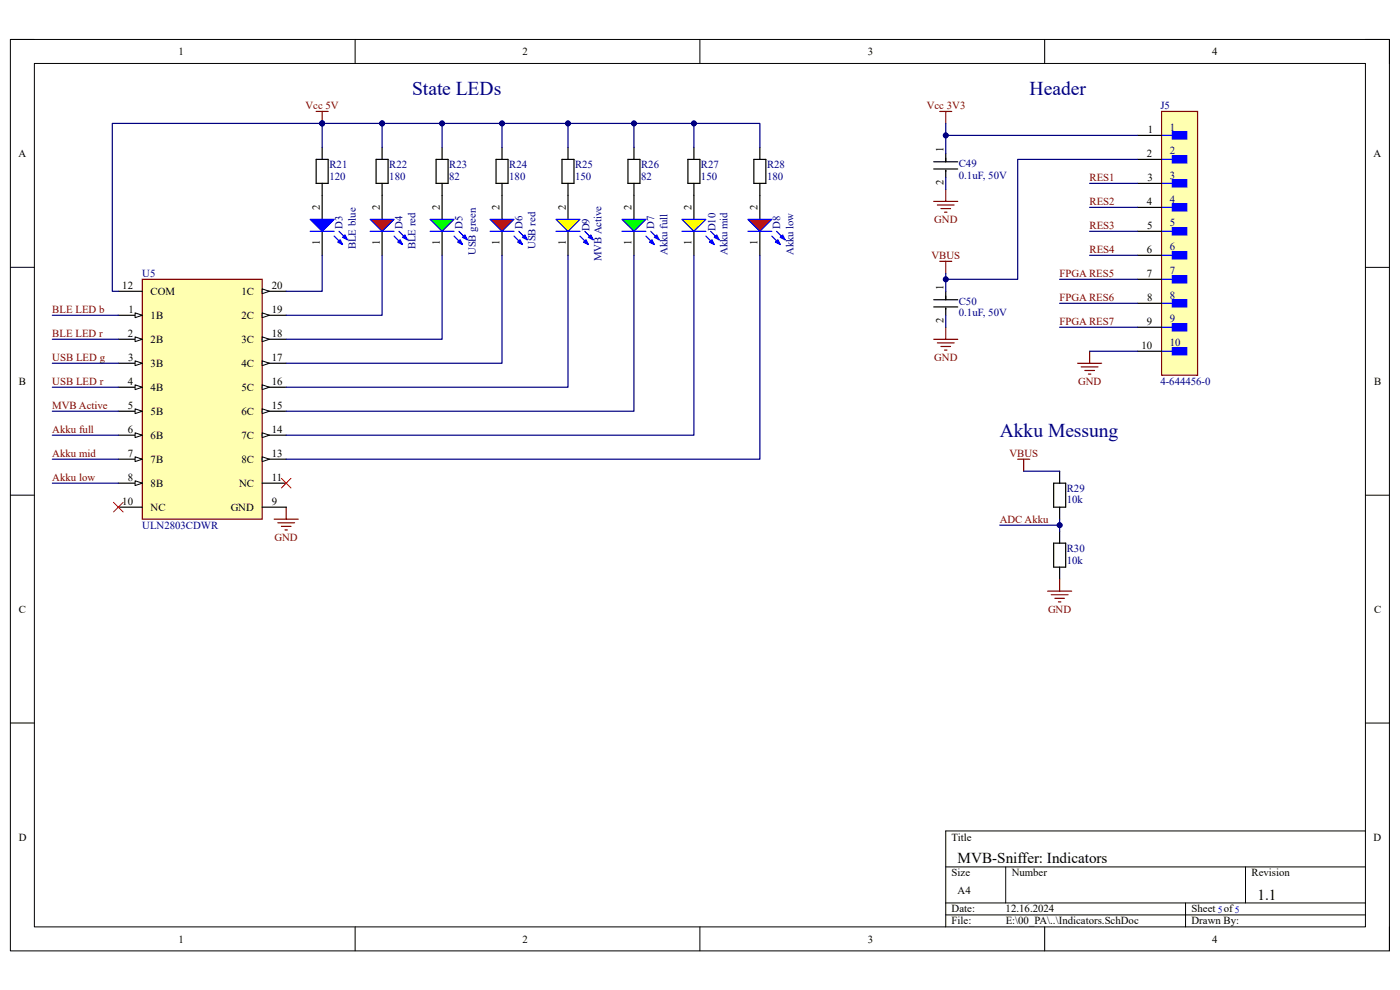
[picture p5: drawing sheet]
<svg xmlns="http://www.w3.org/2000/svg" width="297mm" height="210mm" viewBox="0 0 297 210" stroke-linecap="round" stroke-linejoin="round" font-family="sans-serif">
<path d="M2.2 8.4h292.6v193.3h-292.6z" fill="none" stroke="#000" stroke-width=".21"/>
<path d="M7.3 13.5h282.4v183.1h-282.4z" fill-rule="evenodd" fill="#fff"/>
<g fill="none" stroke="#000" stroke-width=".21">
<path d="M2.2 8.4h5.1M7.3 13.5h282.4v183.1h-282.4zM75.3 8.4v5.1M148.5 8.4v5.1M221.6 8.4v5.1M289.7 8.4h5.1v5.1M2.2 56.7h5.1M289.7 56.7h5.1M2.2 105h5.1M289.7 105.1h5.1M2.2 153.4h5.1M289.7 153.4h5.1"/>
<path d="M289.7 176.3h-89.1v20.3M75.3 196.6v5.1M148.5 196.6v5.1M200.6 183.9h89.1M200.6 191.5h89.1M200.6 194.1h89.1M213.4 183.9v7.6M221.6 196.6v5.1M251.5 191.5v5.1M264.2 183.9v7.6M294.8 196.6v5.1"/>
</g>
<path d="M67.1 23.6h2.5M68.3 23.6v2.6M58.2 110.1h5.1M58.9 110.9h3.6M59.7 111.7h2M60.5 112.4h.5M60.7 107.6v2.5" fill="none" stroke="#800000" stroke-width=".25"/>
<circle cx="68.3" cy="26.2" r=".51" fill="#000080"/>
<circle cx="68.3" cy="26.2" r=".51" fill="none" stroke="#000080" stroke-width=".21"/>
<g fill="none" stroke="#000" stroke-width=".25">
<path d="M67.1 33.8h2.5v5.1h-2.5zM68.3 31.3v2.5M68.3 38.9v7.6M79.8 33.8h2.5v5.1h-2.5zM81.1 31.3v2.5M81.1 38.9v2.5M92.5 33.8h2.6v5.1h-2.6zM93.8 31.3v2.5M93.8 38.9v2.5M105.2 33.8h2.6v5.1h-2.6zM106.5 31.3v2.5M106.5 38.9v2.5"/>
<path d="M68.3 49.1v5.1"/>
</g>
<path d="M65.8 46.5h5.1l-2.6 2.6z" fill="#00f"/>
<path d="M65.8 46.5h5.1l-2.6 2.6zM70.9 50.1l1.8 1.8M71.9 49.1l1.8 1.8" fill="none" stroke="#00f" stroke-width=".25"/>
<path d="M72.2 50.9l.5 1-1-.5z" fill="#00f"/>
<path d="M72.2 50.9l.5 1-1-.5z" fill="none" stroke="#00f" stroke-width=".25"/>
<path d="M72.7 50.3l.5-.5 .5 1.1z" fill="#00f"/>
<path d="M65.8 49.1h5.1M72.7 50.3l.5-.5 .5 1.1z" fill="none" stroke="#00f" stroke-width=".25"/>
<path d="M93.8 41.4v5.1M93.8 49.1v5.1" fill="none" stroke="#000" stroke-width=".25"/>
<path d="M91.2 46.5h5.1l-2.5 2.6z" fill="#0f0"/>
<path d="M91.2 46.5h5.1l-2.5 2.6zM96.3 50.1l1.8 1.8M97.4 49.1l1.7 1.8" fill="none" stroke="#00f" stroke-width=".25"/>
<path d="M97.6 50.9l.5 1-1-.5z" fill="#00f"/>
<path d="M97.6 50.9l.5 1-1-.5z" fill="none" stroke="#00f" stroke-width=".25"/>
<path d="M98.6 49.8l.5 1.1-1-.5z" fill="#00f"/>
<path d="M91.2 49.1h5.1M98.6 49.8l.5 1.1-1-.5z" fill="none" stroke="#00f" stroke-width=".25"/>
<path d="M81.1 41.4v5.1M81.1 49.1v5.1" fill="none" stroke="#000" stroke-width=".25"/>
<path d="M78.5 46.5h5.1l-2.5 2.6z" fill="#f00"/>
<path d="M78.5 46.5h5.1l-2.5 2.6zM83.6 50.1l1.8 1.8M84.6 49.1l1.8 1.8" fill="none" stroke="#00f" stroke-width=".25"/>
<path d="M84.9 50.9l.5 1-1-.5z" fill="#00f"/>
<path d="M84.9 50.9l.5 1-1-.5z" fill="none" stroke="#00f" stroke-width=".25"/>
<path d="M85.4 50.3l.5-.5 .5 1.1z" fill="#00f"/>
<path d="M78.5 49.1h5.1M85.4 50.4l.5-.6 .5 1.1z" fill="none" stroke="#00f" stroke-width=".25"/>
<path d="M106.5 41.4v5.1M106.5 49.1v5.1" fill="none" stroke="#000" stroke-width=".25"/>
<path d="M104 46.5h5.1l-2.6 2.6z" fill="#f00"/>
<path d="M104 46.5h5.1l-2.6 2.6zM109.1 50.1l1.7 1.8M110.1 49.1l1.7 1.8" fill="none" stroke="#00f" stroke-width=".25"/>
<path d="M109.8 51.4l.5-.5 .5 1z" fill="#00f"/>
<path d="M109.8 51.4l.5-.5 .5 1z" fill="none" stroke="#00f" stroke-width=".25"/>
<path d="M110.8 50.4l.5-.6 .5 1.1z" fill="#00f"/>
<path d="M104 49.1h5.1M110.8 50.4l.5-.6 .5 1.1z" fill="none" stroke="#00f" stroke-width=".25"/>
<path d="M30.2 59.3h25.4v50.8h-25.4z" fill-rule="evenodd" fill="#ffffb0"/>
<path d="M30.2 59.3h25.4v50.8h-25.4z" fill="none" stroke="#800000" stroke-width=".25"/>
<path d="M25.1 66.9h5.1" fill="none" stroke="#000" stroke-width=".25"/>
<path d="M28.7 66.4l1.5 .5-1.5 .5z" fill="#f8fcff"/>
<path d="M28.7 66.4l1.5 .5-1.5 .5z" fill="none" stroke="#000" stroke-width=".21"/>
<path d="M55.6 61.8h5.1" fill="none" stroke="#000" stroke-width=".25"/>
<path d="M55.6 61.3l1.6 .5-1.6 .5z" fill="#f8fcff"/>
<path d="M55.6 61.3l1.6 .5-1.6 .5z" fill="none" stroke="#000" stroke-width=".21"/>
<path d="M25.1 72h5.1" fill="none" stroke="#000" stroke-width=".25"/>
<path d="M28.7 71.5l1.5 .5-1.5 .5z" fill="#f8fcff"/>
<path d="M28.7 71.5l1.5 .5-1.5 .5z" fill="none" stroke="#000" stroke-width=".21"/>
<path d="M55.6 66.9h5.1" fill="none" stroke="#000" stroke-width=".25"/>
<path d="M55.6 66.4l1.6 .5-1.6 .5z" fill="#f8fcff"/>
<path d="M55.6 66.4l1.6 .5-1.6 .5z" fill="none" stroke="#000" stroke-width=".21"/>
<path d="M25.1 77.1h5.1" fill="none" stroke="#000" stroke-width=".25"/>
<path d="M28.7 76.6l1.5 .5-1.5 .5z" fill="#f8fcff"/>
<path d="M28.7 76.6l1.5 .5-1.5 .5z" fill="none" stroke="#000" stroke-width=".21"/>
<path d="M55.6 72h5.1" fill="none" stroke="#000" stroke-width=".25"/>
<path d="M55.6 71.5l1.6 .5-1.6 .5z" fill="#f8fcff"/>
<path d="M55.6 71.5l1.6 .5-1.6 .5z" fill="none" stroke="#000" stroke-width=".21"/>
<path d="M25.1 82.1h5.1" fill="none" stroke="#000" stroke-width=".25"/>
<path d="M28.7 81.6l1.5 .5-1.5 .6z" fill="#f8fcff"/>
<path d="M28.7 81.6l1.5 .5-1.5 .6z" fill="none" stroke="#000" stroke-width=".21"/>
<path d="M55.6 77.1h5.1" fill="none" stroke="#000" stroke-width=".25"/>
<path d="M55.6 76.6l1.6 .5-1.6 .5z" fill="#f8fcff"/>
<path d="M55.6 76.6l1.6 .5-1.6 .5z" fill="none" stroke="#000" stroke-width=".21"/>
<path d="M25.1 87.2h5.1" fill="none" stroke="#000" stroke-width=".25"/>
<path d="M28.7 86.7l1.5 .5-1.5 .5z" fill="#f8fcff"/>
<path d="M28.7 86.7l1.5 .5-1.5 .5z" fill="none" stroke="#000" stroke-width=".21"/>
<path d="M55.6 82.1h5.1" fill="none" stroke="#000" stroke-width=".25"/>
<path d="M55.6 81.6l1.6 .5-1.6 .6z" fill="#f8fcff"/>
<path d="M55.6 81.6l1.6 .5-1.6 .6z" fill="none" stroke="#000" stroke-width=".21"/>
<path d="M25.1 92.3h5.1" fill="none" stroke="#000" stroke-width=".25"/>
<path d="M28.7 91.8l1.5 .5-1.5 .5z" fill="#f8fcff"/>
<path d="M28.7 91.8l1.5 .5-1.5 .5z" fill="none" stroke="#000" stroke-width=".21"/>
<path d="M55.6 87.2h5.1" fill="none" stroke="#000" stroke-width=".25"/>
<path d="M55.6 86.7l1.6 .5-1.6 .5z" fill="#f8fcff"/>
<path d="M55.6 86.7l1.6 .5-1.6 .5z" fill="none" stroke="#000" stroke-width=".21"/>
<path d="M25.1 97.4h5.1" fill="none" stroke="#000" stroke-width=".25"/>
<path d="M28.7 96.9l1.5 .5-1.5 .5z" fill="#f8fcff"/>
<path d="M28.7 96.9l1.5 .5-1.5 .5z" fill="none" stroke="#000" stroke-width=".21"/>
<path d="M55.6 92.3h5.1" fill="none" stroke="#000" stroke-width=".25"/>
<path d="M55.6 91.8l1.6 .5-1.6 .5z" fill="#f8fcff"/>
<path d="M55.6 91.8l1.6 .5-1.6 .5z" fill="none" stroke="#000" stroke-width=".21"/>
<path d="M25.1 102.5h5.1" fill="none" stroke="#000" stroke-width=".25"/>
<path d="M28.7 102l1.5 .5-1.5 .5z" fill="#f8fcff"/>
<path d="M28.7 102l1.5 .5-1.5 .5z" fill="none" stroke="#000" stroke-width=".21"/>
<path d="M55.6 97.4h5.1" fill="none" stroke="#000" stroke-width=".25"/>
<path d="M55.6 96.9l1.6 .5-1.6 .5z" fill="#f8fcff"/>
<path d="M55.6 96.9l1.6 .5-1.6 .5z" fill="none" stroke="#000" stroke-width=".21"/>
<path d="M119.2 33.8h2.6v5.1h-2.6zM120.5 31.3v2.5M120.5 38.9v7.6M120.5 49.1v5.1M25.1 61.8h5.1M25.1 107.6h5.1M55.6 107.6h5.1M55.6 102.5h5.1" fill="none" stroke="#000" stroke-width=".25"/>
<path d="M24.1 106.6l2 2M26.1 106.6l-2 2M59.7 101.5l2 2M61.7 101.5l-2 2" fill="none" stroke="#f00" stroke-width=".21"/>
<path d="M118 46.5h5l-2.5 2.6z" fill="#ff0"/>
<path d="M118 46.5h5l-2.5 2.6zM123 50.1l1.8 1.8M124.1 49.1l1.7 1.8" fill="none" stroke="#00f" stroke-width=".25"/>
<path d="M123.8 51.4l.5-.5 .5 1z" fill="#00f"/>
<path d="M123.8 51.4l.5-.5 .5 1z" fill="none" stroke="#00f" stroke-width=".25"/>
<path d="M124.8 50.4l.5-.6 .5 1.1z" fill="#00f"/>
<path d="M118 49.1h5M124.8 50.4l.5-.6 .5 1.1z" fill="none" stroke="#00f" stroke-width=".25"/>
<path d="M133.2 33.8h2.6v5.1h-2.6zM134.5 31.3v2.5M134.5 38.9v7.6M134.5 49.1v5.1" fill="none" stroke="#000" stroke-width=".25"/>
<path d="M131.9 46.5h5.1l-2.5 2.6z" fill="#0f0"/>
<path d="M131.9 46.5h5.1l-2.5 2.6zM137 50.1l1.8 1.8M138.1 49.1l1.7 1.8" fill="none" stroke="#00f" stroke-width=".25"/>
<path d="M138.3 50.9l.5 1-1-.5z" fill="#00f"/>
<path d="M138.3 50.9l.5 1-1-.5z" fill="none" stroke="#00f" stroke-width=".25"/>
<path d="M138.8 50.4l.5-.6 .5 1.1z" fill="#00f"/>
<path d="M131.9 49.1h5.1M138.8 50.4l.5-.6 .5 1.1z" fill="none" stroke="#00f" stroke-width=".25"/>
<path d="M145.9 33.8h2.6v5.1h-2.6zM147.2 31.3v2.5M147.2 38.9v7.6M147.2 49.1v5.1" fill="none" stroke="#000" stroke-width=".25"/>
<path d="M144.7 46.5h5.1l-2.6 2.6z" fill="#ff0"/>
<path d="M144.7 46.5h5.1l-2.6 2.6zM149.8 50.1l1.7 1.8M150.8 49.1l1.8 1.8" fill="none" stroke="#00f" stroke-width=".25"/>
<path d="M150.5 51.4l.5-.5 .5 1z" fill="#00f"/>
<path d="M150.5 51.4l.5-.5 .5 1z" fill="none" stroke="#00f" stroke-width=".25"/>
<path d="M152 49.8l.6 1.1-1.1-.5z" fill="#00f"/>
<path d="M144.7 49.1h5.1M152 49.8l.6 1.1-1.1-.5z" fill="none" stroke="#00f" stroke-width=".25"/>
<path d="M159.9 33.8h2.6v5.1h-2.6zM161.2 31.3v2.5M161.2 38.9v7.6M161.2 49.1v5.1" fill="none" stroke="#000" stroke-width=".25"/>
<path d="M158.7 46.5h5l-2.5 2.6z" fill="#f00"/>
<path d="M158.7 46.5h5l-2.5 2.6zM163.7 50.1l1.8 1.8M164.8 49.1l1.7 1.8" fill="none" stroke="#00f" stroke-width=".25"/>
<path d="M165 50.9l.5 1-1-.5z" fill="#00f"/>
<path d="M165 50.9l.5 1-1-.5z" fill="none" stroke="#00f" stroke-width=".25"/>
<path d="M166 49.8l.5 1.1-1-.5z" fill="#00f"/>
<path d="M158.7 49.1h5M166 49.8l.5 1.1-1-.5z" fill="none" stroke="#00f" stroke-width=".25"/>
<g fill="none" stroke="#800000" stroke-width=".25">
<path d="M199.4 23.6h2.5M200.6 23.6v2.6M198.1 42.7h5.1M198.9 43.5h3.5M199.4 55.4h2.5M199.6 44.2h2.1M200.4 45h.5M200.6 40.2v2.5M200.6 55.4v2.6M198.1 72h5.1M198.9 72.7h3.5M199.6 73.5h2.1"/>
<path d="M200.4 74.3h.5M200.6 69.4v2.6M228.6 77.1h5.1M229.4 77.8h3.5M230.1 78.6h2.1M230.9 79.4h.5M231.2 74.5v2.6"/>
</g>
<path d="M198.1 34.3h5.1M198.1 35.8h5.1M200.6 32.5v1.8M200.6 36.1v1.5M198.1 63.6h5.1M198.1 65.1h5.1M200.6 61.8v1.8M200.6 65.4v1.5" fill="none" stroke="#000" stroke-width=".25"/>
<path d="M246.4 23.6h7.7v56h-7.7z" fill-rule="evenodd" fill="#ffffb0"/>
<path d="M246.4 23.6h7.7v56h-7.7z" fill="none" stroke="#800000" stroke-width=".25"/>
<path d="M248.7 28h3.1v1.5h-3.1z" fill-rule="evenodd" fill="#00f"/>
<path d="M246.4 28.7h3.1M248.7 28h3.1v1.5h-3.1z" fill="none" stroke="#00f" stroke-width=".25"/>
<path d="M248.7 33.1h3.1v1.5h-3.1z" fill-rule="evenodd" fill="#00f"/>
<path d="M246.4 33.8h3.1M248.7 33.1h3.1v1.5h-3.1z" fill="none" stroke="#00f" stroke-width=".25"/>
<path d="M248.7 38.1h3.1v1.6h-3.1z" fill-rule="evenodd" fill="#00f"/>
<path d="M246.4 38.9h3.1M248.7 38.1h3.1v1.6h-3.1z" fill="none" stroke="#00f" stroke-width=".25"/>
<path d="M248.7 43.2h3.1v1.6h-3.1z" fill-rule="evenodd" fill="#00f"/>
<path d="M246.4 44h3.1M248.7 43.2h3.1v1.6h-3.1z" fill="none" stroke="#00f" stroke-width=".25"/>
<path d="M248.7 48.3h3.1v1.5h-3.1z" fill-rule="evenodd" fill="#00f"/>
<path d="M246.4 49.1h3.1M248.7 48.3h3.1v1.5h-3.1z" fill="none" stroke="#00f" stroke-width=".25"/>
<path d="M248.7 53.4h3.1v1.5h-3.1z" fill-rule="evenodd" fill="#00f"/>
<path d="M246.4 54.2h3.1M248.7 53.4h3.1v1.5h-3.1z" fill="none" stroke="#00f" stroke-width=".25"/>
<path d="M248.7 58.5h3.1v1.5h-3.1z" fill-rule="evenodd" fill="#00f"/>
<path d="M246.4 59.3h3.1M248.7 58.5h3.1v1.5h-3.1z" fill="none" stroke="#00f" stroke-width=".25"/>
<path d="M248.7 63.6h3.1v1.5h-3.1z" fill-rule="evenodd" fill="#00f"/>
<path d="M246.4 64.3h3.1M248.7 63.6h3.1v1.5h-3.1z" fill="none" stroke="#00f" stroke-width=".25"/>
<path d="M248.7 68.7h3.1v1.5h-3.1z" fill-rule="evenodd" fill="#00f"/>
<path d="M246.4 69.4h3.1M248.7 68.7h3.1v1.5h-3.1z" fill="none" stroke="#00f" stroke-width=".25"/>
<path d="M248.7 73.8h3.1v1.5h-3.1z" fill-rule="evenodd" fill="#00f"/>
<path d="M246.4 74.5h3.1M248.7 73.8h3.1v1.5h-3.1z" fill="none" stroke="#00f" stroke-width=".25"/>
<g fill="none" stroke="#000" stroke-width=".25">
<path d="M241.3 28.7h5.1M241.3 33.8h5.1M241.3 38.9h5.1M241.3 44h5.1M241.3 49.1h5.1M241.3 54.2h5.1M241.3 59.3h5.1M241.3 64.3h5.1M241.3 69.4h5.1M241.3 74.5h5.1M224.8 100v2.5M223.5 102.5h2.6v5.1h-2.6z"/>
<path d="M223.5 115.2h2.6v5.1h-2.6zM224.8 107.6v2.5M224.8 112.7v2.5M224.8 120.3v2.6"/>
</g>
<path d="M215.9 97.4h2.6M217.2 97.4v2.6M222.3 125.4h5.1M223 126.2h3.6M223.8 126.9h2M224.5 127.7h.6M224.8 122.9v2.5" fill="none" stroke="#800000" stroke-width=".25"/>
<path d="M68.3 26.2h12.8" fill="none" stroke="#000080" stroke-width=".25"/>
<circle cx="68.3" cy="26.2" r=".51" fill="#000080"/>
<circle cx="68.3" cy="26.2" r=".51" fill="none" stroke="#000080" stroke-width=".21"/>
<circle cx="81.1" cy="26.2" r=".51" fill="#000080"/>
<circle cx="81.1" cy="26.2" r=".51" fill="none" stroke="#000080" stroke-width=".21"/>
<path d="M68.3 26.2v5.1M68.3 54.2v7.6h-7.6M81.1 54.2v12.7h-20.4" fill="none" stroke="#000080" stroke-width=".25"/>
<circle cx="68.3" cy="26.2" r=".51" fill="#000080"/>
<circle cx="68.3" cy="26.2" r=".51" fill="none" stroke="#000080" stroke-width=".21"/>
<path d="M81.1 26.2v5.1" fill="none" stroke="#000080" stroke-width=".25"/>
<circle cx="81.1" cy="26.2" r=".51" fill="#000080"/>
<circle cx="81.1" cy="26.2" r=".51" fill="none" stroke="#000080" stroke-width=".21"/>
<path d="M68.3 26.2h-44.5v35.6h1.3M11.1 66.9h14M11.1 72h14M11.1 77.1h14M11.1 87.2h14" fill="none" stroke="#000080" stroke-width=".25"/>
<circle cx="68.3" cy="26.2" r=".51" fill="#000080"/>
<circle cx="68.3" cy="26.2" r=".51" fill="none" stroke="#000080" stroke-width=".21"/>
<path d="M93.8 26.2v5.1M11.1 82.1h14" fill="none" stroke="#000080" stroke-width=".25"/>
<circle cx="93.8" cy="26.2" r=".51" fill="#000080"/>
<circle cx="93.8" cy="26.2" r=".51" fill="none" stroke="#000080" stroke-width=".21"/>
<path d="M106.5 26.2v5.1" fill="none" stroke="#000080" stroke-width=".25"/>
<circle cx="106.5" cy="26.2" r=".51" fill="#000080"/>
<circle cx="106.5" cy="26.2" r=".51" fill="none" stroke="#000080" stroke-width=".21"/>
<path d="M81.1 26.2h39.4v5.1M93.8 54.2v17.8h-33.1" fill="none" stroke="#000080" stroke-width=".25"/>
<circle cx="120.5" cy="26.2" r=".51" fill="#000080"/>
<circle cx="120.5" cy="26.2" r=".51" fill="none" stroke="#000080" stroke-width=".21"/>
<circle cx="106.5" cy="26.2" r=".51" fill="#000080"/>
<circle cx="106.5" cy="26.2" r=".51" fill="none" stroke="#000080" stroke-width=".21"/>
<circle cx="93.8" cy="26.2" r=".51" fill="#000080"/>
<circle cx="93.8" cy="26.2" r=".51" fill="none" stroke="#000080" stroke-width=".21"/>
<circle cx="81.1" cy="26.2" r=".51" fill="#000080"/>
<circle cx="81.1" cy="26.2" r=".51" fill="none" stroke="#000080" stroke-width=".21"/>
<path d="M120.5 26.2h14v5.1M106.5 54.2v22.9h-45.8M120.5 54.2v27.9h-59.8M134.5 54.2v33h-73.8M147.2 54.2v38.1h-86.5" fill="none" stroke="#000080" stroke-width=".25"/>
<circle cx="120.5" cy="26.2" r=".51" fill="#000080"/>
<circle cx="120.5" cy="26.2" r=".51" fill="none" stroke="#000080" stroke-width=".21"/>
<circle cx="134.5" cy="26.2" r=".51" fill="#000080"/>
<circle cx="134.5" cy="26.2" r=".51" fill="none" stroke="#000080" stroke-width=".21"/>
<path d="M134.5 26.2h12.7v5.1" fill="none" stroke="#000080" stroke-width=".25"/>
<circle cx="134.5" cy="26.2" r=".51" fill="#000080"/>
<circle cx="134.5" cy="26.2" r=".51" fill="none" stroke="#000080" stroke-width=".21"/>
<circle cx="147.2" cy="26.2" r=".51" fill="#000080"/>
<circle cx="147.2" cy="26.2" r=".51" fill="none" stroke="#000080" stroke-width=".21"/>
<path d="M147.2 26.2h14v5.1" fill="none" stroke="#000080" stroke-width=".25"/>
<circle cx="147.2" cy="26.2" r=".51" fill="#000080"/>
<circle cx="147.2" cy="26.2" r=".51" fill="none" stroke="#000080" stroke-width=".21"/>
<path d="M200.6 26.2v2.5M200.6 37.6v2.6M161.2 54.2v43.2h-100.5M11.1 92.3h14M11.1 97.4h14M11.1 102.5h14" fill="none" stroke="#000080" stroke-width=".25"/>
<circle cx="200.6" cy="28.7" r=".51" fill="#000080"/>
<circle cx="200.6" cy="28.7" r=".51" fill="none" stroke="#000080" stroke-width=".21"/>
<path d="M241.3 28.7h-40.7v3.8M200.6 66.9v2.5" fill="none" stroke="#000080" stroke-width=".25"/>
<circle cx="200.6" cy="28.7" r=".51" fill="#000080"/>
<circle cx="200.6" cy="28.7" r=".51" fill="none" stroke="#000080" stroke-width=".21"/>
<path d="M231.2 38.9h10.1M200.6 58v3.8M224.8 59.3h16.5M231.2 44h10.1M231.2 49.1h10.1M231.2 54.2h10.1" fill="none" stroke="#000080" stroke-width=".25"/>
<circle cx="200.6" cy="59.3" r=".51" fill="#000080"/>
<circle cx="200.6" cy="59.3" r=".51" fill="none" stroke="#000080" stroke-width=".21"/>
<path d="M241.3 33.8h-25.4v25.5h-15.3M224.8 64.3h16.5M231.2 74.5h10.1" fill="none" stroke="#000080" stroke-width=".25"/>
<circle cx="200.6" cy="59.3" r=".51" fill="#000080"/>
<circle cx="200.6" cy="59.3" r=".51" fill="none" stroke="#000080" stroke-width=".21"/>
<path d="M217.2 100h7.6M224.8 110.1v2.6" fill="none" stroke="#000080" stroke-width=".25"/>
<circle cx="224.8" cy="111.4" r=".51" fill="#000080"/>
<circle cx="224.8" cy="111.4" r=".51" fill="none" stroke="#000080" stroke-width=".21"/>
<path d="M212.1 111.4h12.7" fill="none" stroke="#000080" stroke-width=".25"/>
<circle cx="224.8" cy="111.4" r=".51" fill="#000080"/>
<circle cx="224.8" cy="111.4" r=".51" fill="none" stroke="#000080" stroke-width=".21"/>
<path d="M224.8 69.4h16.5" fill="none" stroke="#000080" stroke-width=".25"/>
<g font-size="4.1" fill="#000080">
<text x="87.4" y="20.2">State LEDs</text>
<text x="218.4" y="20.2">Header</text>
<text x="212.1" y="92.7">Akku Messung</text>
</g>
<g font-size="3.2">
<text x="203.2" y="183.2">MVB-Sniffer: Indicators</text>
<text x="266.8" y="190.8">1.1</text>
</g>
<g font-size="2.3">
<text x="37.9" y="11.7">1</text>
<text x="110.9" y="11.7">2</text>
<text x="184.1" y="11.7">3</text>
<text x="257.1" y="11.7">4</text>
<text x="243.5" y="28.2">1</text>
<text x="3.9" y="33.3">A</text>
<text x="200.2" y="32.3" transform="rotate(-90 200.2 32.3)">1</text>
<text x="243.3" y="33.3">2</text>
<text x="291.4" y="33.3">A</text>
<text x="200.2" y="39.2" transform="rotate(-90 200.2 39.2)">2</text>
<text x="243.4" y="38.4">3</text>
<text x="67.9" y="44.5" transform="rotate(-90 67.9 44.5)">2</text>
<text x="80.6" y="44.5" transform="rotate(-90 80.6 44.5)">2</text>
<text x="93.3" y="44.5" transform="rotate(-90 93.3 44.5)">2</text>
<text x="106" y="44.5" transform="rotate(-90 106 44.5)">2</text>
<text x="120" y="44.5" transform="rotate(-90 120 44.5)">2</text>
<text x="134" y="44.5" transform="rotate(-90 134 44.5)">2</text>
<text x="146.7" y="44.5" transform="rotate(-90 146.7 44.5)">2</text>
<text x="160.7" y="44.5" transform="rotate(-90 160.7 44.5)">2</text>
<text x="243.3" y="43.5">4</text>
<text x="67.9" y="52" transform="rotate(-90 67.9 52)">1</text>
<text x="80.6" y="52" transform="rotate(-90 80.6 52)">1</text>
<text x="93.3" y="52" transform="rotate(-90 93.3 52)">1</text>
<text x="106" y="52" transform="rotate(-90 106 52)">1</text>
<text x="120" y="52" transform="rotate(-90 120 52)">1</text>
<text x="134" y="52" transform="rotate(-90 134 52)">1</text>
<text x="146.7" y="52" transform="rotate(-90 146.7 52)">1</text>
<text x="160.7" y="52" transform="rotate(-90 160.7 52)">1</text>
<text x="243.3" y="53.6">6</text>
<text x="243.4" y="48.6">5</text>
<text x="243.3" y="58.7">7</text>
<text x="26" y="61.3">12</text>
<text x="32" y="62.6">COM</text>
<text x="51.2" y="62.6">1C</text>
<text x="57.7" y="61.3">20</text>
<text x="200.2" y="61.6" transform="rotate(-90 200.2 61.6)">1</text>
<text x="243.4" y="63.8">8</text>
<text x="27.1" y="71.5">2</text>
<text x="27.3" y="66.4">1</text>
<text x="32" y="67.6">1B</text>
<text x="51.2" y="67.6">2C</text>
<text x="57.7" y="66.4">19</text>
<text x="57.7" y="71.5">18</text>
<text x="200.2" y="68.5" transform="rotate(-90 200.2 68.5)">2</text>
<text x="243.3" y="68.9">9</text>
<text x="27.2" y="76.5">3</text>
<text x="32" y="72.7">2B</text>
<text x="32" y="77.8">3B</text>
<text x="51.2" y="72.7">3C</text>
<text x="51.2" y="77.8">4C</text>
<text x="57.7" y="76.5">17</text>
<text x="242.2" y="74">10</text>
<text x="4" y="81.6">B</text>
<text x="27.1" y="81.6">4</text>
<text x="32" y="82.9">4B</text>
<text x="51.2" y="82.9">5C</text>
<text x="57.7" y="81.6">16</text>
<text x="291.5" y="81.6">B</text>
<text x="27.1" y="86.7">5</text>
<text x="32" y="88">5B</text>
<text x="51.2" y="88">6C</text>
<text x="57.7" y="86.7">15</text>
<text x="27.1" y="91.8">6</text>
<text x="32" y="93.1">6B</text>
<text x="51.2" y="93.1">7C</text>
<text x="57.7" y="91.8">14</text>
<text x="27.1" y="96.9">7</text>
<text x="27.1" y="102">8</text>
<text x="32" y="98.2">7B</text>
<text x="51.2" y="98.2">8C</text>
<text x="57.7" y="96.9">13</text>
<text x="57.7" y="102">11</text>
<text x="26" y="107.1">10</text>
<text x="32" y="103.3">8B</text>
<text x="50.7" y="103.3">NC</text>
<text x="57.7" y="107.1">9</text>
<text x="32" y="108.3">NC</text>
<text x="48.9" y="108.3">GND</text>
<text x="4" y="130">C</text>
<text x="291.5" y="130">C</text>
<text x="4" y="178.3">D</text>
<text x="201.9" y="178.3">Title</text>
<text x="291.4" y="178.3">D</text>
<text x="201.9" y="185.9">Size</text>
<text x="214.6" y="185.9">Number</text>
<text x="265.5" y="185.9">Revision</text>
<text x="203.2" y="189.7">A4</text>
<text x="201.9" y="193.5">Date:</text>
<text x="201.9" y="196.1">File:</text>
<text x="213.3" y="193.5">12.16.2024</text>
<text x="213.4" y="196.1">E:\00_PA\..\Indicators.SchDoc</text>
<text x="252.8" y="196.1">Drawn By:</text>
<text x="252.8" y="193.5">Sheet 5of5</text>
<text x="37.9" y="199.9">1</text>
<text x="110.9" y="199.9">2</text>
<text x="184.1" y="199.9">3</text>
<text x="257.1" y="199.9">4</text>
</g>
<g font-size="2.3" fill="#800000">
<text x="64.8" y="23.1">Vcc 5V</text>
<text x="196.6" y="23.1">Vcc 3V3</text>
<text x="231.1" y="38.4">RES1</text>
<text x="198.2" y="47.3">GND</text>
<text x="231.1" y="43.5">RES2</text>
<text x="231.1" y="48.6">RES3</text>
<text x="231.1" y="53.6">RES4</text>
<text x="197.6" y="54.9">VBUS</text>
<text x="224.8" y="58.7">FPGA RES5</text>
<text x="224.8" y="63.8">FPGA RES6</text>
<text x="11.1" y="66.4">BLE LED b</text>
<text x="11.1" y="71.5">BLE LED r</text>
<text x="224.8" y="68.9">FPGA RES7</text>
<text x="11.1" y="76.5">USB LED g</text>
<text x="198.2" y="76.5">GND</text>
<text x="11.1" y="81.6">USB LED r</text>
<text x="228.7" y="81.6">GND</text>
<text x="11.1" y="86.7">MVB Active</text>
<text x="11.1" y="91.8">Akku full</text>
<text x="11.1" y="96.9">Akku mid</text>
<text x="11.1" y="102">Akku low</text>
<text x="214.2" y="96.9">VBUS</text>
<text x="212.1" y="110.9">ADC Akku</text>
<text x="58.3" y="114.7">GND</text>
<text x="222.3" y="130">GND</text>
</g>
<g font-size="2.3" fill="#000080">
<text x="246.2" y="23.1">J5</text>
<text x="248.2" y="27.7">1</text>
<text x="69.9" y="35.6">R21</text>
<text x="82.6" y="35.6">R22</text>
<text x="95.3" y="35.6">R23</text>
<text x="108" y="35.6">R24</text>
<text x="122" y="35.6">R25</text>
<text x="136" y="35.6">R26</text>
<text x="148.7" y="35.6">R27</text>
<text x="162.7" y="35.6">R28</text>
<text x="203.4" y="35.3">C49</text>
<text x="248.2" y="32.8">2</text>
<text x="69.9" y="38.1">120</text>
<text x="82.6" y="38.1">180</text>
<text x="95.3" y="38.1">82</text>
<text x="108" y="38.1">180</text>
<text x="122" y="38.1">150</text>
<text x="136" y="38.1">82</text>
<text x="148.7" y="38.1">150</text>
<text x="162.7" y="38.1">180</text>
<text x="203.4" y="37.9">0.1uF, 50V</text>
<text x="248.2" y="37.9">3</text>
<text x="248.2" y="43">4</text>
<text x="72.7" y="48.6" transform="rotate(-90 72.7 48.6)">D3</text>
<text x="75.5" y="52.9" transform="rotate(-90 75.5 52.9)">BLE blue</text>
<text x="85.4" y="48.6" transform="rotate(-90 85.4 48.6)">D4</text>
<text x="88.2" y="52.9" transform="rotate(-90 88.2 52.9)">BLE red</text>
<text x="98.1" y="48.6" transform="rotate(-90 98.1 48.6)">D5</text>
<text x="110.8" y="48.6" transform="rotate(-90 110.8 48.6)">D6</text>
<text x="113.6" y="52.9" transform="rotate(-90 113.6 52.9)">USB red</text>
<text x="125.1" y="49.1" transform="rotate(-90 125.1 49.1)">D9</text>
<text x="138.8" y="48.6" transform="rotate(-90 138.8 48.6)">D7</text>
<text x="151.8" y="49.1" transform="rotate(-90 151.8 49.1)">D10</text>
<text x="165.5" y="48.6" transform="rotate(-90 165.5 48.6)">D8</text>
<text x="248.2" y="48">5</text>
<text x="248.2" y="53.1">6</text>
<text x="30.2" y="58.7">U5</text>
<text x="100.9" y="54.1" transform="rotate(-90 100.9 54.1)">USB green</text>
<text x="127.6" y="55.4" transform="rotate(-90 127.6 55.4)">MVB Active</text>
<text x="141.6" y="54.1" transform="rotate(-90 141.6 54.1)">Akku full</text>
<text x="154.3" y="54.1" transform="rotate(-90 154.3 54.1)">Akku mid</text>
<text x="168.3" y="54.1" transform="rotate(-90 168.3 54.1)">Akku low</text>
<text x="248.2" y="58.2">7</text>
<text x="203.4" y="64.6">C50</text>
<text x="248.2" y="63.3">8</text>
<text x="203.4" y="67.1">0.1uF, 50V</text>
<text x="248.2" y="68.4">9</text>
<text x="248.2" y="73.5">10</text>
<text x="246.2" y="81.6">4-644456-0</text>
<text x="226.3" y="104.3">R29</text>
<text x="226.3" y="106.8">10k</text>
<text x="30.2" y="112.1">ULN2803CDWR</text>
<text x="226.3" y="117">R30</text>
<text x="226.3" y="119.5">10k</text>
</g>
</svg>
